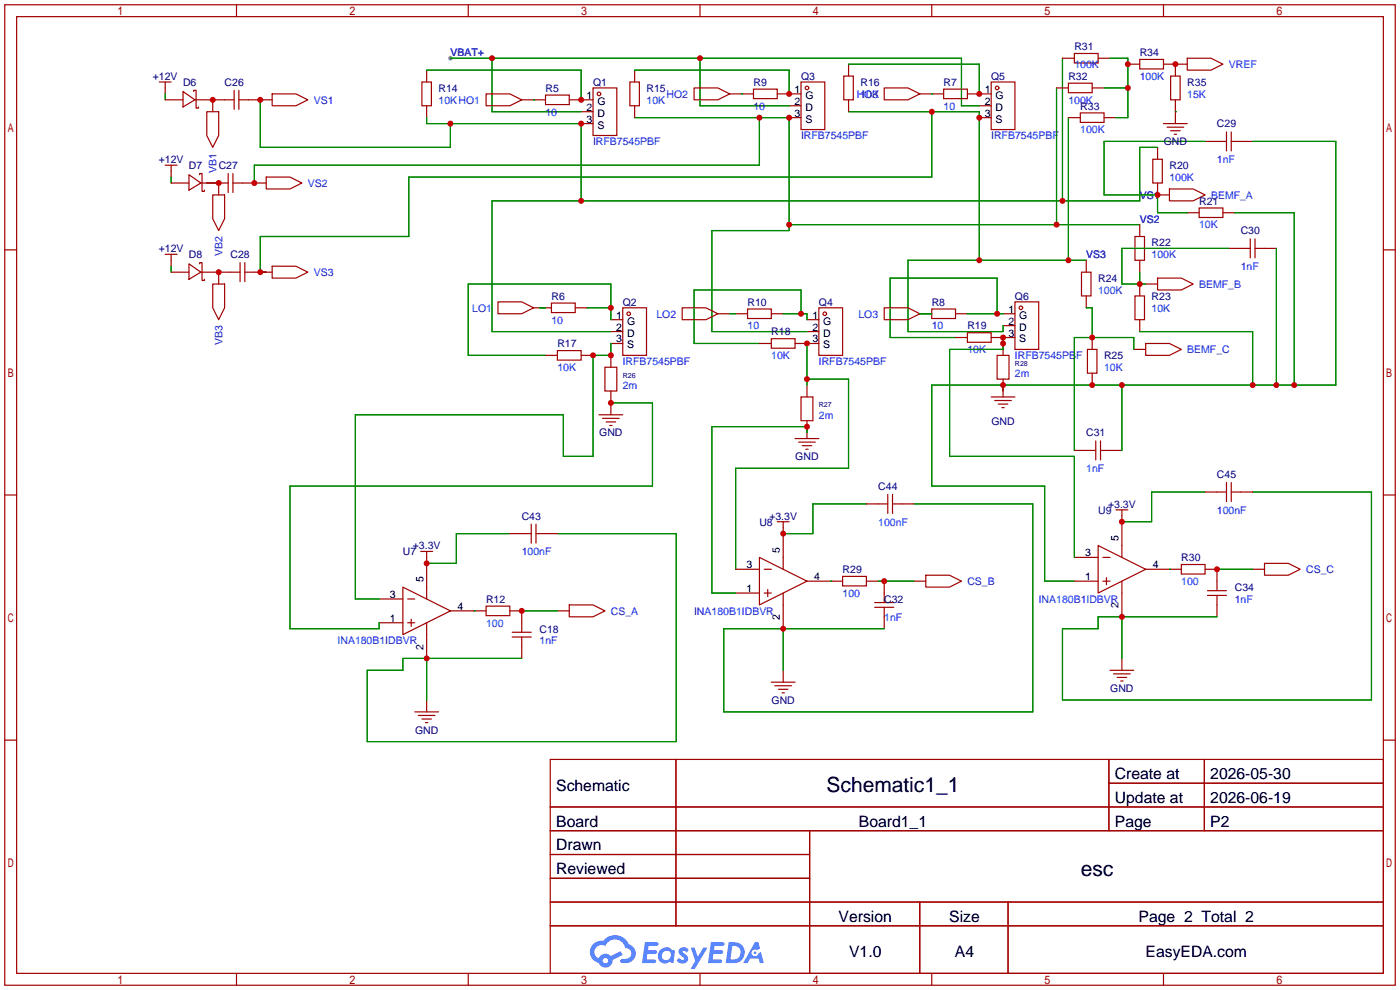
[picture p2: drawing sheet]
<svg xmlns="http://www.w3.org/2000/svg" width="299mm" height="212mm" viewBox="0 0 299 212" stroke-linecap="round" stroke-linejoin="round" font-family="sans-serif">
<circle cx="96.3" cy="12.4" r=".51" fill="#999"/>
<g fill="none" stroke="#a10000" stroke-width=".25">
<path d="M1 1h297.2v209.6h-297.2zM3.6 3.6h292.1v204.4h-292.1zM50.5 1v2.6M100.1 1v2.6M149.6 1v2.6M199.1 1v2.6M248.7 1v2.6M1 53.4h2.6M295.7 53.4h2.5M1 105.8h2.6M295.7 105.8h2.5M1 158.2h2.6"/>
<path d="M295.7 158.2h2.5M117.6 162.3h178.1v45.7h-178.1zM117.6 172.5h178.1M117.6 177.5h178.1M144.5 162.3v35.6M173 177.5v30.5M237 162.3v15.2M237 167.4h58.7M257.4 162.3v15.2M117.6 182.6h55.4M117.6 192.8h178.1M117.6 187.7h55.4"/>
<path d="M117.6 197.9h178.1M196.6 192.8v15.2M215.4 192.8v15.2M50.5 208v2.6M100.1 208v2.6M149.6 208v2.6M199.1 208v2.6M248.7 208v2.6"/>
</g>
<g fill="#5487ff">
<path d="M145.3 202.7a1.3 1.3 0 0 1 1.9 .3l-.4 .6a.54 .54 0 0 0-.9-.2l.1 .2a1.34 1.34 0 0 1 .9 1.8 1.47 1.47 0 0 1-2.3-.1l.5-.6 .8 .5a.31 .31 0 0 0 .4-.3 .31 .31 0 0 0-.3-.4 1.12 1.12 0 0 1-.7-1.8z"/>
<path d="M147.6 202.5h.9l.6 2 1.2-2h.9l-2.7 4.6h-.9l1-1.7z"/>
<path d="M137.8 201.4h1.7a1.31 1.31 0 0 1 1.2 .2 .4 .4 0 0 1-.3 .5l-1.8 .1-.1 .9h1.6a.4 .4 0 0 1 .4 .4 .4 .4 0 0 1-.5 .4h-1.6l-.2 1.2h1.4a.46 .46 0 0 1 .5 0 .46 .46 0 0 1 .1 .5l-.4 .2h-2.6z"/>
<path d="M151.9 201.4h1.7a1.32 1.32 0 0 1 1.2 .2 .39 .39 0 0 1-.3 .5l-1.8 .1-.1 .9h1.6a.4 .4 0 0 1 .4 .4 .4 .4 0 0 1-.4 .4h-1.7l-.2 1.2h1.4a.46 .46 0 0 1 .5 0 .46 .46 0 0 1 .1 .5l-.4 .2h-2.6z"/>
<path d="M161.3 201.4h.8l.3 1.3-.6 .4a.75 .75 0 0 0-1.1 .3 .75 .75 0 0 0 .5 1 .75 .75 0 0 0 .9-.7l.5-.2 .6 2.3h-.8l-.3-.9h-1.8l-.5 .9h-1z"/>
<path d="M155.7 201.4l-.6 4.4h1.5a2.27 2.27 0 0 0 2.6-2.2 2.27 2.27 0 0 0-2.7-2.2zM156.5 202.1a1.5 1.5 0 0 1 1.8 1.6 1.5 1.5 0 0 1-1.9 1.4h-.3z"/>
<path d="M141.2 203a1.6 1.6 0 0 0-.3 2.3 1.6 1.6 0 0 0 2.3 .2l.7 .3 .3-2.4-.1-.3-.5-.1a1.58 1.58 0 0 0-2.4 0zM141.8 203.5a.98 .98 0 0 1 1.6 .4 .98 .98 0 0 1-1.1 1.3 .94 .94 0 0 1-.9-.7 .94 .94 0 0 1 .4-1z"/>
<path d="M126.8 201.8a2.37 2.37 0 0 0 1.1 4 1.54 1.54 0 0 0 1.8 1 1.54 1.54 0 0 0 1.2-1.6l2.2-1.1-.5-.8-2 1a1.57 1.57 0 0 0-2.7 .5 1.5 1.5 0 0 1-.7-2.1 1.5 1.5 0 0 1 2.2-.5 2.23 2.23 0 0 1 2.3-1.4 2.23 2.23 0 0 1 2 1.8 1.16 1.16 0 0 1 1.2 1.1 1.16 1.16 0 0 1-1.1 1.2h-.7a.47 .47 0 0 0-.5 .4 .47 .47 0 0 0 .4 .5 2.17 2.17 0 0 0 2.5-.9 2.17 2.17 0 0 0-.3-2.7l-.8-.4a3.2 3.2 0 0 0-5.5-.7l-1.1 .1zM128.8 205.3a.6 .6 0 0 1 1.2 0 .6 .6 0 0 1-1.2 0z"/>
<circle cx="161.4" cy="203.6" r=".28"/>
</g>
<g fill="none" stroke="#a10000" stroke-width=".25">
<path d="M34 17.5h2.6M35.3 17.5v2.6M39.1 19.6l2.6 1.7-2.6 1.6zM41.4 19.6v-.3h.5v3.8h.5v-.2M50 19.3v4.1M51.1 19.3v4.1M90.2 17.5h2v5.1h-2zM91.2 15v2.5M126.7 18.8h5.1v10.2h-5.1zM134.6 17.5h2.1v5.1h-2.1zM135.6 15v2.5M148.3 18.8h5.1l2.6 1.3-2.6 1.2h-5.1z"/>
<path d="M161 19.1h5.1v2h-5.1zM171.2 17.5h5.1v10.2h-5.1zM180.3 16.3h2.1v5h-2.1zM181.4 13.7v2.6M189 18.8h5.1l2.5 1.3-2.5 1.2h-5.1zM201.7 19.1h5.1v2h-5.1zM211.8 17.5h5.1v10.2h-5.1zM225.8 18.8h2.5M227.1 12.4h2.5M228.3 17.8h5.1v2h-5.1zM229.6 11.4h5.1v2.1h-5.1zM233.4 18.8h2.6"/>
<path d="M234.7 12.4h2.5M241 13.7h2.6M243.6 12.7h5.1v2h-5.1zM248.7 13.7h5M250.2 16.3h2v5h-2zM251.2 13.7v2.6M253.7 12.4h5.1l2.6 1.3-2.6 1.3h-5.1zM35.3 21.3h3.8M35.3 35.3h2.5M36.6 35.3v2.5M36.6 39.1h3.8M40.4 37.3l2.5 1.8-2.5 1.5z"/>
<path d="M41.7 21.3h8.3M42.7 37.3v-.2h.5v3.8h.5v-.3M42.9 39.1h5.9M44.2 23.9h2.5v5.1l-1.2 2.5-1.3-2.5zM45.5 21.3v2.6M46.7 39.1v2.6M48.8 37.1v4M49.8 39.1h7.1M49.8 37.1v4M51.1 21.3h7.1M56.9 37.8h5.1l2.5 1.3-2.5 1.3h-5.1zM58.2 20.1h5l2.6 1.2-2.6 1.3h-5z"/>
<path d="M91.2 22.6v2.5M103.9 20.1h5.1l2.5 1.2-2.5 1.3h-5.1zM111.5 21.3h5.1M116.6 20.3h5.1v2.1h-5.1zM121.7 21.3h5M124.2 23.9h2.5M124.2 26.4h2.5M135.6 22.6v2.5M156 20.1h5M166.1 20.1h5.1M168.7 22.6h2.5M168.7 25.1h2.5"/>
<path d="M181.4 21.3v2.6M196.6 20.1h5.1M206.8 20.1h5M209.3 22.6h2.5M209.3 25.1h2.5M228.3 25.1h2.6M230.9 24.1h5.1v2.1h-5.1zM236 25.1h2.5M246.4 34h2v5.1h-2zM247.4 31.5v2.5M247.4 39.1v2.6h2.5M248.7 26.4h5"/>
<path d="M249.4 27.2h3.6M250.2 27.9h2M251 28.7h.5M251.2 21.3v5.1M257.6 30.2h4.5M262.1 28.2v4.1M263.1 30.2h4.6M263.1 28.2v4.1M35.3 54.4h2.5M36.6 54.4v2.5M36.6 58.2h3.8M40.4 56.4l2.5 1.8-2.5 1.5z"/>
<path d="M42.7 56.4v-.3h.5v3.8h.5v-.2M42.9 58.2h8.4M45.5 41.7h2.5v5l-1.3 2.6-1.2-2.6zM46.7 58.2v2.5M51.3 56.1v4.1M52.3 58.2h5.9M52.3 56.1v4.1M58.2 56.9h5l2.6 1.3-2.6 1.2h-5zM231.1 58.2h2.1v5h-2.1zM232.2 55.6v2.6M242.6 50.5h2v5.1h-2zM243.6 48v2.5"/>
<path d="M243.6 55.6v2.6M247.4 59.4h5.1l2.5 1.3-2.5 1.3h-5.1zM249.9 40.4h5.1l2.6 1.3-2.6 1.2h-5.1zM253.7 45.5h2.6M256.3 44.4h5.1v2.1h-5.1zM261.4 45.5h2.5M262.6 53.1h4.6M267.2 51.1v4M268.2 53.1h4.6M268.2 51.1v4M45.5 60.7h2.5v5.1l-1.3 2.5-1.2-2.5zM106.4 64.5h5.1l2.5 1.3-2.5 1.3h-5.1z"/>
<path d="M114 65.8h3.9M116.6 75.9h2.5M117.9 64.8h5v2h-5zM119.1 74.9h5.1v2.1h-5.1zM122.9 65.8h2.6M124.2 75.9h2.5M129.3 78.5h2.5v5.1h-2.5zM130.6 68.3h2.5M130.6 70.9h2.5M130.6 73.4h2.5M130.6 75.9v2.6M133.1 65.8h5.1v10.1h-5.1z"/>
<path d="M145.8 65.8h5.1l2.5 1.3-2.5 1.2h-5.1zM153.4 67.1h2.6M157.2 67.1h2.6M159.8 66h5v2.1h-5zM162.3 73.4h2.5M164.8 72.4h5.1v2h-5.1zM164.8 67.1h2.6M169.9 73.4h5.1M172.5 68.3h2.5M172.5 70.9h2.5M175 65.8h5.1v10.1h-5.1zM189 65.8h5.1l2.5 1.3-2.5 1.2h-5.1z"/>
<path d="M196.6 67.1h2.5M199.1 66h5.1v2.1h-5.1zM204.2 67.1h2.6M204.2 72.1h2.6M206.8 71.1h5v2.1h-5zM211.8 72.1h5.1M213.1 75.9h2.5v5.1h-2.5zM214.4 67.1h2.5M214.4 69.6h2.5M214.4 73.4v2.5M216.9 64.5h5.1v10.2h-5.1zM232.2 63.2v2.6"/>
<path d="M232.4 74.7h2v5.1h-2zM233.4 72.1v2.6M233.4 79.8v2.5M242.3 74.7h2.6M242.6 63.2h2v5.1h-2zM243.6 60.7v2.5M243.6 68.3v2.6M244.9 73.4h5l2.6 1.3-2.6 1.2h-5zM244.9 60.7h2.5M128 88.6h5.1M128.8 89.4h3.5M129.5 90.2h2.1"/>
<path d="M130.3 90.9h.5M130.6 83.6v5M169.9 93.7h5.1M170.7 94.5h3.5M171.2 84.8h2.5v5.1h-2.5zM171.4 95.2h2.1M172.2 96h.5M172.5 82.3v2.5M172.5 89.9v3.8M211.8 84.8h5.1M212.6 85.6h3.6M213.4 86.4h2"/>
<path d="M214.1 87.1h.5M214.4 81v3.8M229.6 96.3h4.6M234.2 94.2v4.1M235.2 96.3h4.6M235.2 94.2v4.1M89.9 117.9h2.6M91.2 117.9v10.1M109 114h4.5M113.5 112v4.1M114.6 112v4.1M114.6 114h4.5"/>
<path d="M162.3 119.1l10.2 5.1-10.2 5.1zM166.1 111.5h2.6M167.4 111.5v10.2M185.2 107.7h4.5M189.7 105.7v4M190.8 107.7h4.5M190.8 105.7v4M229.6 119.1h5.1M234.7 116.6l10.2 5.1-10.2 5zM235.7 119.1h1.5M238.5 109h2.5M239.8 109v10.1"/>
<path d="M257.6 105.2h4.5M262.1 103.1v4.1M263.1 103.1v4.1M263.1 105.2h4.6M81 128h5.1M81 133.1h5.1M86.1 125.5l10.2 5.1-10.2 5zM87.1 128h1.5M87.1 133.1h1.5M87.9 132.3v1.6M91.2 133.1v7.6M96.3 130.6h7.6"/>
<path d="M103.9 129.5h5.1v2.1h-5.1zM109 130.6h2.5v4.5M109.5 136.1h4M109.5 135.1h4M111.5 136.1v4.6M119.1 130.6h2.6M121.7 129.3h5l2.6 1.3-2.6 1.2h-5zM157.2 121.7h5.1M157.2 126.7h5.1M163.3 121.7h1.5M163.3 126.7h1.5M164.1 126v1.5"/>
<path d="M167.4 126.7v7.7M172.5 124.2h7.6M180.1 123.2h5.1v2h-5.1zM185.2 124.2h2.5M186.9 129.8h4.1M186.9 128.8h4.1M189 124.2v4.6M189 129.8v4.6M195.3 124.2h2.6M197.9 122.9h5l2.6 1.3-2.6 1.3h-5zM229.6 124.2h5.1M235.7 124.2h1.5"/>
<path d="M236.5 123.4v1.6M239.8 124.2v7.6M244.9 121.7h7.6M252.5 120.6h5.1v2.1h-5.1zM257.6 121.7h2.5v4.5M258.1 127.3h4M258.1 126.2h4M260.1 127.3v4.5M267.7 121.7h2.6M270.3 120.4h5l2.6 1.3-2.6 1.2h-5zM88.6 152.1h5.1M89.4 152.9h3.6"/>
<path d="M90.2 153.7h2M90.9 154.4h.5M91.2 149.6v2.5M164.8 145.8h5.1M165.6 146.6h3.6M166.4 147.3h2M167.1 148.1h.5M167.4 143.3v2.5M237.2 143.3h5.1M238 144h3.6M238.8 144.8h2M239.5 145.5h.5"/>
<path d="M239.8 140.7v2.6"/>
<circle cx="172.5" cy="18.8" r=".38"/>
<circle cx="213.1" cy="18.8" r=".38"/>
<circle cx="128" cy="20.1" r=".38"/>
<circle cx="134.4" cy="67.1" r=".38"/>
<circle cx="176.3" cy="67.1" r=".38"/>
<circle cx="218.2" cy="65.8" r=".38"/>
</g>
<g fill="none" stroke="#008700" stroke-width=".25">
<path d="M91.2 15h33v6.3M96.3 12.4h109.2v10.2h3.8M105.2 12.4v11.5h19M135.6 15h33.1v5.1M149.6 12.4v10.2h19.1M181.4 13.7h27.9v6.4M225.8 18.8v29.2M227.1 12.4v30.5M236 18.8h5M237.2 12.4h3.8v12.7h-2.5M251.2 13.7h.1M35.3 20.1v1.2"/>
<path d="M36.6 37.8v1.3M44.2 39.1h2.5M45.5 21.3h.1M55.6 21.3v10.2h40.7v-5.1M91.2 25.1v1.3h33v16.5M114 21.3h.1M135.6 25.1h33.1v24.2h-16.6v21.6h20.4M158.5 20.1h.1M162.3 25.1v10.2h-107.9v3.8M181.4 23.9h27.9v31.7M199.1 20.1h.1M199.1 23.9v13.9h-111.7v12.7h-31.8v7.7h1.3"/>
<path d="M228.3 25.1v30.5M247.4 31.5h-3.8v11.4h-138.4v28h25.4M251.2 23.9h.1M257.6 30.2h-21.6v11.5h11.4v3.8h6.3M267.7 30.2h17.8v52.1h-86.4v21.6h24.2v20.3h6.3M36.6 56.9v1.3M46.7 58.2h.1M168.7 48h74.9M232.2 55.6h-38.1v15.3h20.3v-1.3M243.6 58.2v2.5M262.6 53.1h-22.8v7.6h5.1M263.9 45.5h12.7v36.8"/>
<path d="M272.8 53.1v29.2M115.3 65.8h1.3M125.5 65.8h5.1M130.6 68.3v-7.6h-30.5v15.2h16.5M130.6 73.4v2.5h-3.9v21.6h-6.3v-8.9h-44.5v39.4h5.1M156 67.1h1.2M167.4 67.1h5.1v1.2M171.2 67.1v-5.1h-22.9v11.4h14M172.5 73.4v8.9M196.6 67.1h2.5M206.8 67.1h7.6M213.1 67.1v-7.7h-22.9v12.7h14"/>
<path d="M214.4 72.1v2.6h-11.5v22.8h26.7v21.6M232.2 65.8h1.2v6.3M242.3 74.7v-2.6h-12.7v24.2M243.6 70.9h24.1v11.4M130.6 86.1h8.8v17.8h-77.4v30.5h19v-1.3M172.5 92.5v-1.3h-20.4v35.5h5.1M172.5 81h8.9v19.1h-24.2v21.6M214.4 82.3v1.3M239.8 82.3v14M109 114h-11.5v6.4h-6.3M119.1 114h25.4v44.5h-66v-15.2h7.6v-2.6h25.4M185.2 107.7h-11.5v6.3h-6.3"/>
<path d="M195.3 107.7h25.4v44.4h-66v-17.7h34.3M257.6 105.2h-11.5v6.3h-6.3M267.7 105.2h25.4v44.4h-66v-15.2h7.6v-2.6h25.4M101.3 130.6h.1M111.5 130.6h7.6M167.4 134.4v8.9M177.5 124.2h.1M187.7 124.2h7.6M239.8 131.8v8.9M249.9 121.7h.1M260.1 121.7h7.6M91.2 140.7v8.9"/>
</g>
<g fill="#c00">
<circle cx="149.6" cy="12.4" r=".63"/>
<circle cx="105.2" cy="12.4" r=".63"/>
<circle cx="225.8" cy="48" r=".63"/>
<circle cx="168.7" cy="48" r=".63"/>
<circle cx="168.7" cy="25.1" r=".63"/>
<circle cx="162.3" cy="25.1" r=".63"/>
<circle cx="54.4" cy="39.1" r=".63"/>
<circle cx="209.3" cy="55.6" r=".63"/>
<circle cx="228.3" cy="55.6" r=".63"/>
<circle cx="209.3" cy="25.1" r=".63"/>
<circle cx="199.1" cy="23.9" r=".63"/>
<circle cx="55.6" cy="58.2" r=".63"/>
<circle cx="130.6" cy="65.8" r=".63"/>
<circle cx="171.2" cy="67.1" r=".63"/>
<circle cx="213.1" cy="67.1" r=".63"/>
<circle cx="111.5" cy="130.6" r=".63"/>
<circle cx="46.7" cy="58.2" r=".63"/>
<circle cx="45.5" cy="21.3" r=".63"/>
<circle cx="91.2" cy="120.4" r=".63"/>
<circle cx="91.2" cy="140.7" r=".63"/>
<circle cx="46.7" cy="39.1" r=".63"/>
<circle cx="209.3" cy="20.1" r=".63"/>
<circle cx="233.4" cy="72.1" r=".63"/>
<circle cx="124.2" cy="42.9" r=".63"/>
<circle cx="124.2" cy="26.4" r=".63"/>
<circle cx="96.3" cy="26.4" r=".63"/>
<circle cx="55.6" cy="21.3" r=".63"/>
<circle cx="227.1" cy="42.9" r=".63"/>
<circle cx="247.4" cy="41.7" r=".63"/>
<circle cx="243.6" cy="60.7" r=".63"/>
<circle cx="130.6" cy="75.9" r=".63"/>
<circle cx="126.7" cy="75.9" r=".63"/>
<circle cx="233.4" cy="82.3" r=".63"/>
<circle cx="239.8" cy="82.3" r=".63"/>
<circle cx="267.7" cy="82.3" r=".63"/>
<circle cx="272.8" cy="82.3" r=".63"/>
<circle cx="276.6" cy="82.3" r=".63"/>
<circle cx="214.4" cy="82.3" r=".63"/>
<circle cx="172.5" cy="81" r=".63"/>
<circle cx="172.5" cy="73.4" r=".63"/>
<circle cx="130.6" cy="86.1" r=".63"/>
<circle cx="189" cy="124.2" r=".63"/>
<circle cx="167.4" cy="114" r=".63"/>
<circle cx="167.4" cy="134.4" r=".63"/>
<circle cx="172.5" cy="91.2" r=".63"/>
<circle cx="260.1" cy="121.7" r=".63"/>
<circle cx="239.8" cy="111.5" r=".63"/>
<circle cx="239.8" cy="131.8" r=".63"/>
<circle cx="214.4" cy="72.1" r=".63"/>
<circle cx="214.4" cy="73.4" r=".63"/>
<circle cx="241" cy="18.8" r=".63"/>
<circle cx="241" cy="13.7" r=".63"/>
<circle cx="251.2" cy="13.7" r=".63"/>
<circle cx="124.2" cy="21.3" r=".63"/>
<circle cx="168.7" cy="20.1" r=".63"/>
</g>
<g font-size="4.5">
<text x="176.7" y="169.4">Schematic1_1</text>
<text x="231" y="187.1">esc</text>
</g>
<g font-size="3.4">
<text x="238.3" y="166.5">Create at</text>
<text x="258.7" y="166.5">2026-05-30</text>
<text x="118.9" y="169">Schematic</text>
<text x="238.3" y="171.6">Update at</text>
<text x="258.7" y="171.6">2026-06-19</text>
<text x="118.9" y="176.6">Board</text>
<text x="183.6" y="176.6">Board1_1</text>
<text x="238.3" y="176.6">Page</text>
<text x="258.7" y="176.6">P2</text>
<text x="118.9" y="181.7">Drawn</text>
<text x="118.9" y="186.8">Reviewed</text>
<text x="179.2" y="197">Version</text>
<text x="202.9" y="197">Size</text>
<text x="243.3" y="197">Page 2 Total 2</text>
<text x="181.5" y="204.6">V1.0</text>
<text x="204.1" y="204.6">A4</text>
<text x="244.8" y="204.6">EasyEDA.com</text>
</g>
<g font-size="2.2" fill="#00f">
<text x="96.3" y="12">VBAT+</text>
<text x="229.6" y="14.5">100K</text>
<text x="243.6" y="17.1">100K</text>
<text x="262.6" y="14.5">VREF</text>
<text x="67.1" y="22.2">VS1</text>
<text x="93.7" y="22.2">10KHO1</text>
<text x="138.2" y="22.2">10K</text>
<text x="142.5" y="20.9">HO2</text>
<text x="161" y="23.4">10</text>
<text x="183.1" y="20.9">HO3</text>
<text x="183.9" y="20.9">10K</text>
<text x="201.7" y="23.4">10</text>
<text x="228.3" y="22.2">100K</text>
<text x="253.7" y="20.9">15K</text>
<text x="116.6" y="24.7">10</text>
<text x="171.2" y="29.8">IRFB7545PBF</text>
<text x="211.8" y="29.8">IRFB7545PBF</text>
<text x="230.9" y="28.5">100K</text>
<text x="126.7" y="31">IRFB7545PBF</text>
<text x="260.1" y="34.9">1nF</text>
<text x="46.3" y="37" transform="rotate(-90 46.3 37)">VB1</text>
<text x="65.8" y="39.9">VS2</text>
<text x="249.9" y="38.7">100K</text>
<text x="243.6" y="47.6">VS2</text>
<text x="243.6" y="42.5">VS1</text>
<text x="258.8" y="42.5">BEMF_A</text>
<text x="256.3" y="48.8">10K</text>
<text x="47.6" y="54.8" transform="rotate(-90 47.6 54.8)">VB2</text>
<text x="67.1" y="59">VS3</text>
<text x="232.2" y="55.2">VS3</text>
<text x="246.1" y="55.2">100K</text>
<text x="265.2" y="57.7">1nF</text>
<text x="234.7" y="62.8">100K</text>
<text x="256.3" y="61.5">BEMF_B</text>
<text x="100.9" y="66.6">LO1</text>
<text x="117.9" y="69.1">10</text>
<text x="140.3" y="67.9">LO2</text>
<text x="159.8" y="70.4">10</text>
<text x="183.5" y="67.9">LO3</text>
<text x="199.1" y="70.4">10</text>
<text x="246.1" y="66.6">10K</text>
<text x="47.6" y="73.8" transform="rotate(-90 47.6 73.8)">VB3</text>
<text x="164.8" y="76.8">10K</text>
<text x="206.8" y="75.5">10K</text>
<text x="216.9" y="76.8">IRFB7545PBF</text>
<text x="253.7" y="75.5">BEMF_C</text>
<text x="119.1" y="79.3">10K</text>
<text x="133.1" y="78">IRFB7545PBF</text>
<text x="133.1" y="83.1">2m</text>
<text x="175" y="78">IRFB7545PBF</text>
<text x="216.9" y="80.6">2m</text>
<text x="236" y="79.3">10K</text>
<text x="175" y="89.5">2m</text>
<text x="232.2" y="100.9">1nF</text>
<text x="187.7" y="112.3">100nF</text>
<text x="260.1" y="109.8">100nF</text>
<text x="111.5" y="118.7">100nF</text>
<text x="206.8" y="125">CS_B</text>
<text x="252.5" y="125">100</text>
<text x="279.1" y="122.5">CS_C</text>
<text x="130.6" y="131.4">CS_A</text>
<text x="148.3" y="131.4">INA180B1IDBVR</text>
<text x="180.1" y="127.6">100</text>
<text x="222" y="128.8">INA180B1IDBVR</text>
<text x="263.9" y="128.8">1nF</text>
<text x="72.1" y="137.7">INA180B1IDBVR</text>
<text x="103.9" y="133.9">100</text>
<text x="115.3" y="137.7">1nF</text>
<text x="189" y="132.6">1nF</text>
</g>
<g font-size="2.2" fill="#000080">
<text x="229.6" y="10.7">R31</text>
<text x="243.6" y="12">R34</text>
<text x="32.7" y="17.1">+12V</text>
<text x="171.2" y="17.1">Q3</text>
<text x="211.8" y="17.1">Q5</text>
<text x="228.3" y="17.1">R32</text>
<text x="39.1" y="18.3">D6</text>
<text x="48" y="18.3">C26</text>
<text x="93.7" y="19.6">R14</text>
<text x="116.6" y="19.6">R5</text>
<text x="126.7" y="18.3">Q1</text>
<text x="138.2" y="19.6">R15</text>
<text x="161" y="18.3">R9</text>
<text x="183.9" y="18.3">R16</text>
<text x="201.7" y="18.3">R7</text>
<text x="230.9" y="23.4">R33</text>
<text x="253.7" y="18.3">R35</text>
<text x="260.1" y="27.2">C29</text>
<text x="33.9" y="34.9">+12V</text>
<text x="248.7" y="31">GND</text>
<text x="40.4" y="36.1">D7</text>
<text x="46.7" y="36.1">C27</text>
<text x="249.9" y="36.1">R20</text>
<text x="256.3" y="43.7">R21</text>
<text x="33.9" y="53.9">+12V</text>
<text x="246.1" y="52.6">R22</text>
<text x="265.2" y="50.1">C30</text>
<text x="40.4" y="55.2">D8</text>
<text x="49.3" y="55.2">C28</text>
<text x="117.9" y="64.1">R6</text>
<text x="133.1" y="65.3">Q2</text>
<text x="159.8" y="65.3">R10</text>
<text x="175" y="65.3">Q4</text>
<text x="199.1" y="65.3">R8</text>
<text x="216.9" y="64.1">Q6</text>
<text x="234.7" y="60.3">R24</text>
<text x="246.1" y="64.1">R23</text>
<text x="164.8" y="71.7">R18</text>
<text x="206.8" y="70.4">R19</text>
<text x="119.1" y="74.2">R17</text>
<text x="236" y="76.8">R25</text>
<text x="128.1" y="93.3">GND</text>
<text x="211.9" y="90.7">GND</text>
<text x="232.2" y="93.3">C31</text>
<text x="170" y="98.4">GND</text>
<text x="187.7" y="104.7">C44</text>
<text x="260.1" y="102.2">C45</text>
<text x="111.5" y="111.1">C43</text>
<text x="162.3" y="112.3">U8</text>
<text x="164.4" y="111.1">+3.3V</text>
<text x="234.7" y="109.8">U9</text>
<text x="236.8" y="108.5">+3.3V</text>
<text x="86.1" y="118.7">U7</text>
<text x="88.2" y="117.4">+3.3V</text>
<text x="252.5" y="119.9">R30</text>
<text x="180.1" y="122.5">R29</text>
<text x="103.9" y="128.8">R12</text>
<text x="189" y="128.8">C32</text>
<text x="263.9" y="126.3">C34</text>
<text x="115.3" y="135.2">C18</text>
<text x="237.3" y="147.9">GND</text>
<text x="164.9" y="150.4">GND</text>
<text x="88.7" y="156.8">GND</text>
</g>
<g font-size="2.2">
<text x="125.4" y="21.1">1</text>
<text x="125.4" y="23.7">2</text>
<text x="127.7" y="22.4">G</text>
<text x="169.8" y="19.9">1</text>
<text x="169.8" y="22.4">2</text>
<text x="172.1" y="21.1">G</text>
<text x="172.1" y="23.7">D</text>
<text x="210.5" y="19.9">1</text>
<text x="210.5" y="22.4">2</text>
<text x="212.8" y="21.1">G</text>
<text x="212.8" y="23.7">D</text>
<text x="125.4" y="26.2">3</text>
<text x="127.7" y="24.9">D</text>
<text x="127.7" y="27.5">S</text>
<text x="169.8" y="24.9">3</text>
<text x="172.1" y="26.2">S</text>
<text x="210.5" y="24.9">3</text>
<text x="212.8" y="26.2">S</text>
<text x="131.7" y="68.1">1</text>
<text x="131.7" y="70.7">2</text>
<text x="134" y="69.4">G</text>
<text x="134" y="71.9">D</text>
<text x="173.6" y="68.1">1</text>
<text x="173.6" y="70.7">2</text>
<text x="175.9" y="69.4">G</text>
<text x="175.9" y="71.9">D</text>
<text x="215.5" y="66.8">1</text>
<text x="215.5" y="69.4">2</text>
<text x="215.5" y="71.9">3</text>
<text x="217.9" y="68.1">G</text>
<text x="217.9" y="70.7">D</text>
<text x="131.7" y="73.2">3</text>
<text x="134" y="74.5">S</text>
<text x="173.6" y="73.2">3</text>
<text x="175.9" y="74.5">S</text>
<text x="217.9" y="73.2">S</text>
<text x="166.7" y="118.1" transform="rotate(-90 166.7 118.1)">5</text>
<text x="231.9" y="118.9">3</text>
<text x="239.1" y="115.5" transform="rotate(-90 239.1 115.5)">5</text>
<text x="90.5" y="124.4" transform="rotate(-90 90.5 124.4)">5</text>
<text x="159.5" y="121.5">3</text>
<text x="174" y="124">4</text>
<text x="231.9" y="124">1</text>
<text x="246.4" y="121.5">4</text>
<text x="83.3" y="127.8">3</text>
<text x="97.8" y="130.3">4</text>
<text x="159.5" y="126.5">1</text>
<text x="239.1" y="130" transform="rotate(-90 239.1 130)">2</text>
<text x="83.3" y="132.9">1</text>
<text x="166.7" y="132.5" transform="rotate(-90 166.7 132.5)">2</text>
<text x="90.5" y="138.9" transform="rotate(-90 90.5 138.9)">2</text>
</g>
<g font-size="1.5" fill="#000080">
<text x="133.1" y="80.7">R26</text>
<text x="216.9" y="78.2">R28</text>
<text x="175" y="87.1">R27</text>
</g>
</svg>
